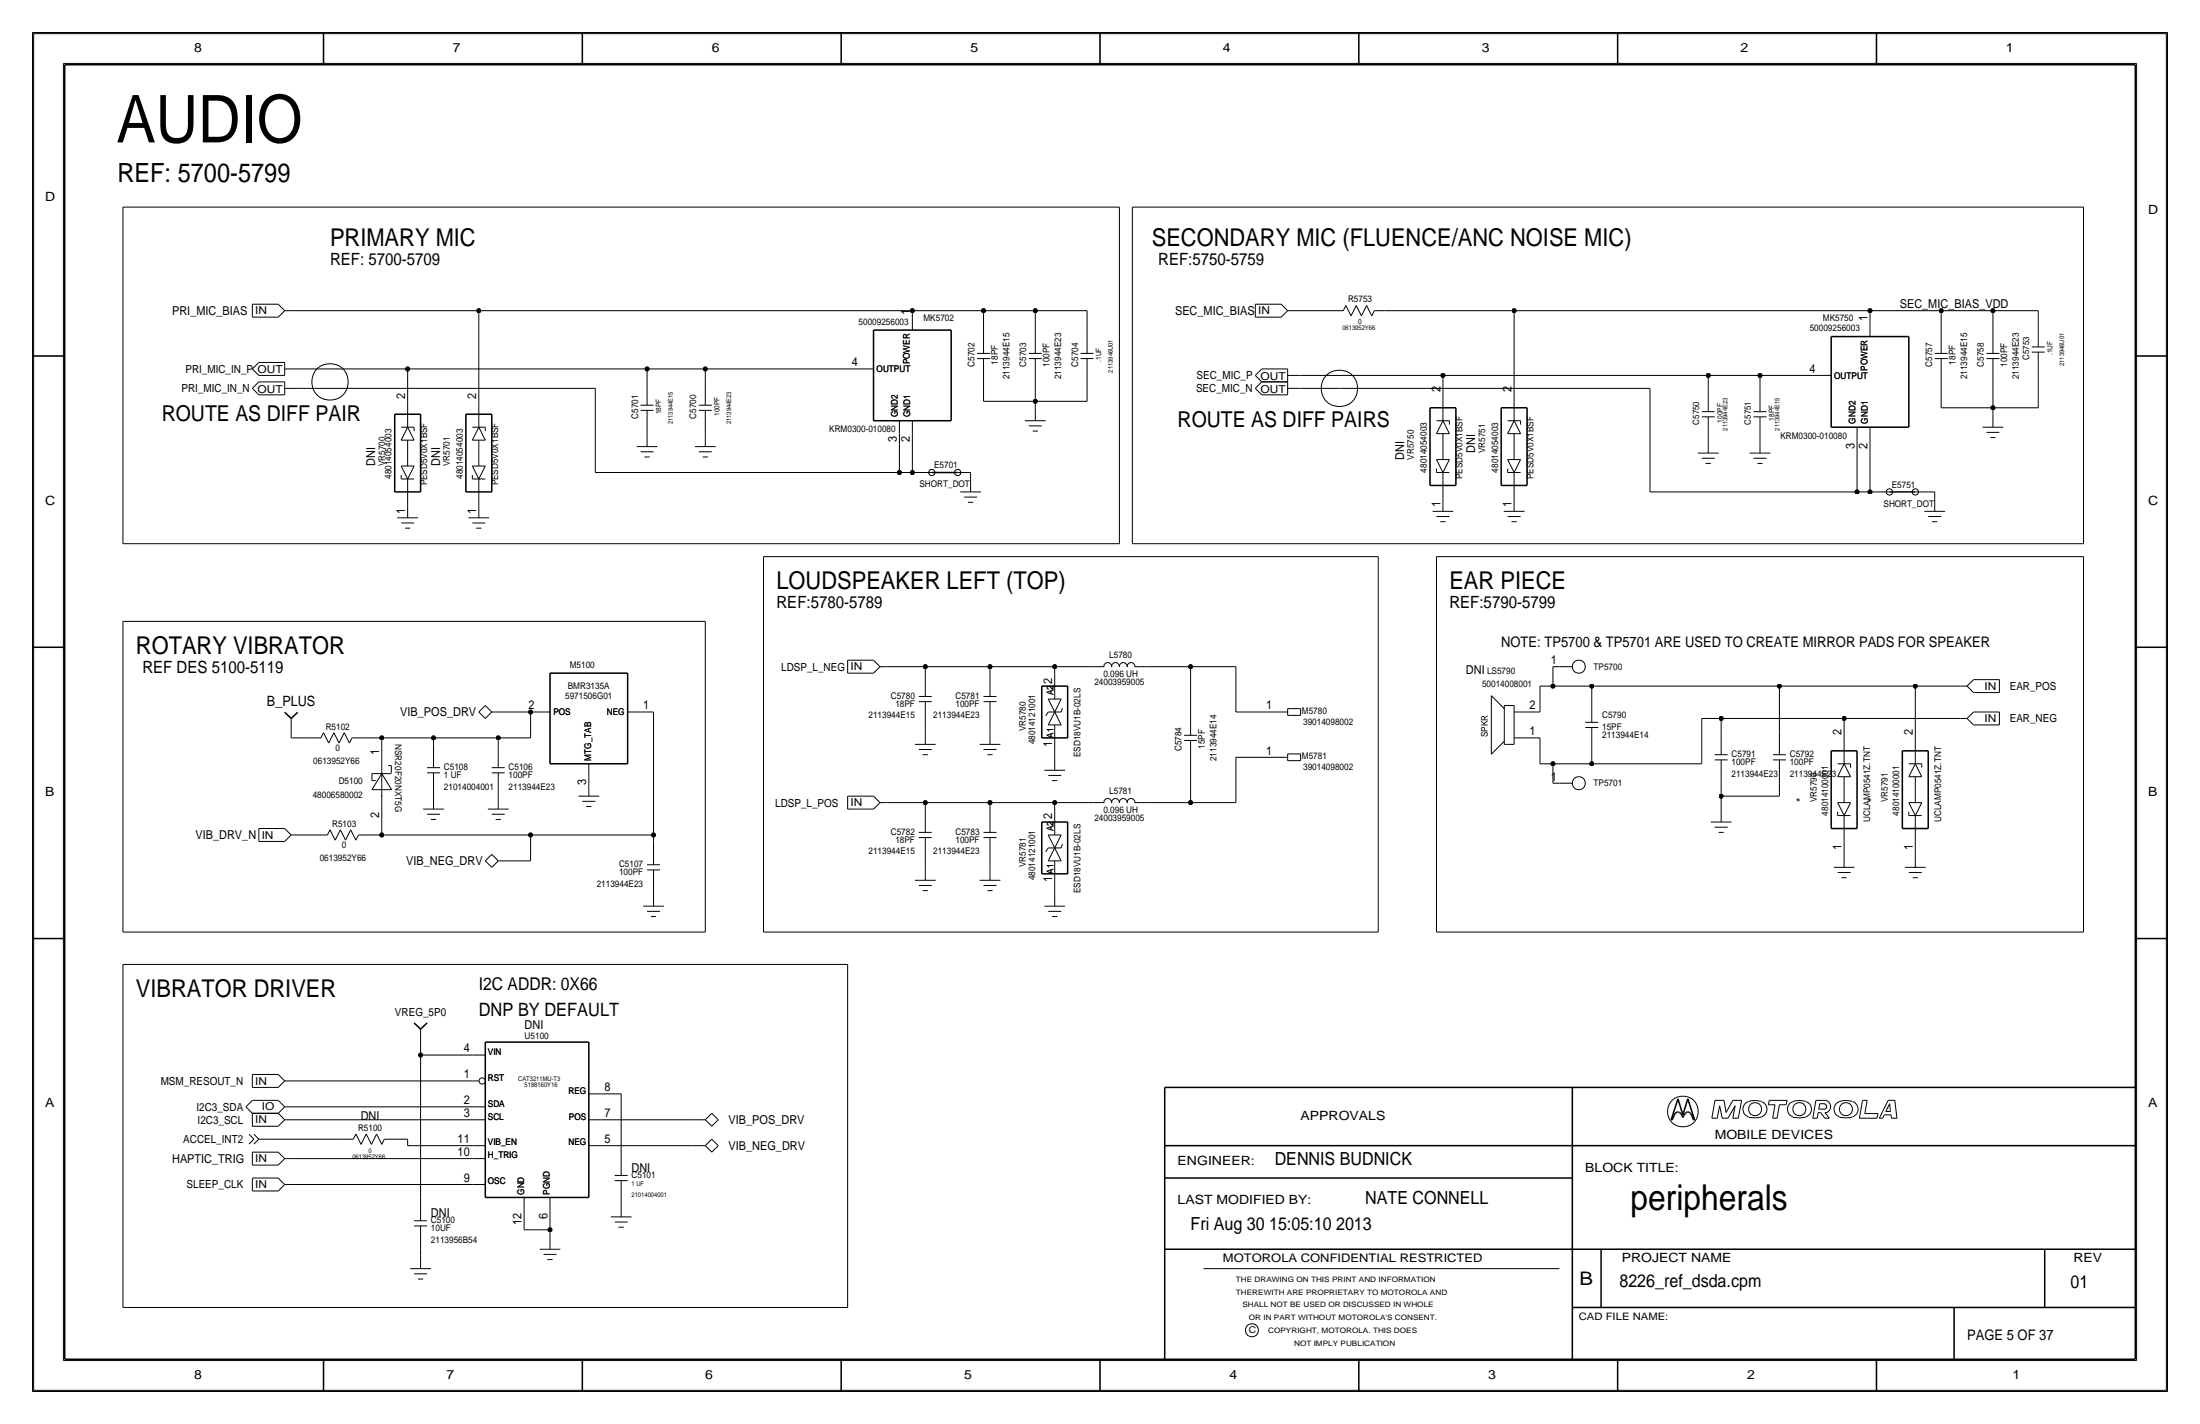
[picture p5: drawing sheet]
<svg xmlns="http://www.w3.org/2000/svg" width="432mm" height="279mm" viewBox="0 0 432 279" stroke-linecap="round" stroke-linejoin="round" font-family="sans-serif">
<g fill="none" stroke="#000" stroke-width=".3">
<path d="M6.3 6.3v266.7zM6.4 6.3h419zM12.7 12.7h406.4zM12.7 12.7v254zM63.5 6.3v6.4zM114.3 6.3v6.4zM165.1 6.3v6.4zM215.9 6.3v6.4zM266.7 6.3v6.4zM317.5 6.3v6.4zM368.3 6.3v6.4zM419.1 12.7v254z"/>
<path d="M425.4 6.3v266.7zM6.3 69.8h6.4zM171.4 64.8h15.3zM171.4 64.8v17.7zM186.7 64.8v17.7zM359.4 66h15.2zM359.4 66v17.8zM374.6 66v17.8zM419.1 69.8h6.3zM77.5 96.5h5zM77.5 81.3h5zM77.5 81.3v15.2z"/>
<path d="M82.5 81.3v15.2zM91.4 96.5h5.1zM91.4 81.3h5.1zM91.4 81.3v15.2zM96.5 81.3v15.2zM171.5 82.5h15.2zM182.9 92.7h5.1zM280.7 80v15.2zM280.7 95.2h5.1zM280.7 80h5.1zM285.8 80v15.2zM294.6 95.2h5.1z"/>
<path d="M294.6 80h5.1zM294.6 80v15.2zM299.7 80v15.2zM359.4 83.8h15.2zM370.8 96.5h5.1zM6.3 127h6.4zM55.9 139.8l1.2 1.2zM107.9 132.1v17.8zM108 132.1h15.2zM123.2 132.1v17.8zM204.5 134.6h5zM204.5 134.6v10.2z"/>
<path d="M209.5 134.6v10.2zM419.1 127h6.3zM57.2 141l1.2-1.2zM108 149.9h15.2zM204.5 144.8h5zM359.4 147.3h5.1zM359.4 147.3v15.3zM364.5 147.3v15.3zM373.4 147.3v15.3zM373.4 147.3h5.1zM378.5 147.3v15.3zM204.5 161.3h5z"/>
<path d="M204.5 161.3v10.2zM204.5 171.4h5zM209.5 161.3v10.1zM359.4 162.6h5.1zM373.4 162.6h5.1zM6.3 184.1h6.4zM419.1 184.1h6.3zM81.3 200.7l1.2 1.2zM82.6 201.9l1.2-1.2zM95.2 204.5h20.4zM95.2 204.5v30.5zM115.6 204.5v30.4z"/>
<path d="M228.6 213.4v53.3zM228.6 213.4h190.5zM308.6 213.4v53.3zM328 219.7h.2zM328.4 219.4l-.2 .3zM328.6 218.8l-.2 .6zM328.8 218.5l-.2 .3zM329 218.3l.2-.1zM329 218.3l-.2 .2zM329.2 218.2h.2zM329.3 215.6l-1.3 4.1zM329.3 215.6l1 3.1z"/>
<path d="M329.4 218.2l.2 .1zM329.6 218.3l.3 .2zM329.9 218.5l.2 .3zM330.1 218.8l.2 .5zM330.5 218.8l-.2 .5zM330.8 218.5l-.3 .3zM331 218.3l-.2 .2zM331 218.3l.2-.1zM331.2 218.2h.2zM331.3 215.6l1.3 4.1zM331.3 215.6l-1 3.1zM331.4 218.2l.2 .1z"/>
<path d="M331.6 218.3l.2 .2zM331.8 218.5l.2 .3zM332 218.8l.3 .6zM332.3 219.4l.1 .3zM332.4 219.7h.2zM95.2 234.9h20.4zM228.6 231.1h80zM228.6 224.8h190.5zM228.6 245.1h190.5zM308.6 256.5h110.5zM314.2 245.1v11.4zM383.5 256.5v10.2z"/>
<path d="M401.3 245.1v11.4zM6.4 273h419zM12.7 266.7h406.4zM63.5 266.7v6.3zM114.3 266.7v6.3zM165.1 266.7v6.3zM215.9 266.7v6.3zM266.7 266.7v6.3zM317.5 266.7v6.3zM368.3 266.7v6.3z"/>
</g>
<g fill="none" stroke="#000" stroke-width=".2">
<path d="M6.6 6.6h418.6zM6.6 6.6v266.2zM12.4 12.4v254.6zM12.4 12.4h407zM419.4 12.4v254.6zM425.2 6.6v266.2zM24.1 40.6h195.6zM24.1 40.6v66.1zM49.5 59.7h5.1zM49.5 59.7v2.5zM54.6 59.7l1.3 1.3zM219.7 40.6v66.1z"/>
<path d="M222.2 40.6h186.7zM222.2 40.6v66.1zM246.4 59.7h5.1zM246.4 59.7v2.5zM251.5 59.7l1.2 1.3zM264.2 59.9l-.5 1.1zM264.2 59.9l1 2.1zM266.2 59.9l-1 2.1zM266.2 59.9l1 2.1zM268.2 59.9l-1 2.1zM268.2 59.9l1 2.1zM408.9 40.6v66.1z"/>
<path d="M49.5 76.2l1.3 1.3zM49.5 72.4l1.3 1.3zM49.5 62.2h5.1zM50.8 74.9h5.1zM50.8 77.5h5.1zM50.8 71.1h5.1zM50.8 73.7h5.1zM50.8 74.9l-1.3 1.3zM50.8 71.1l-1.3 1.3zM55.9 76.2h2.5zM55.9 74.9v2.6zM55.9 72.4h2.5z"/>
<path d="M55.9 71.1v2.6zM55.9 61l-1.3 1.2zM55.9 61h1.2zM57.1 61h36.9zM58.4 72.4h21.6zM58.4 76.2h58.4zM80 72.4h47zM80 72.4v6.3zM80 78.7v5.1zM94 61v17.7zM94 78.7v5.1zM94 61h85.1z"/>
<path d="M116.8 76.2v16.5zM125.7 79.5h2.6zM127 72.4h11.4zM127 72.4v2.5zM127 74.9v4.6zM137.2 79.5h2.5zM138.4 72.4h30.5zM138.4 72.4v2.5zM138.4 74.9v4.6zM168.9 72.4h2.5zM179.1 61v1.2zM179.1 62.2v2.6z"/>
<path d="M179.1 61h13.9zM191.8 70.4h2.5zM191.8 69.3h2.5zM193 78.7h10.2zM193 61h10.2zM193 74.9v3.8zM193 61v3.8zM193 70.4v4.5zM193 64.8v4.5zM201.9 69.3h2.6zM201.9 70.4h2.6zM203.2 61h10.2z"/>
<path d="M203.2 78.7h10.2zM203.2 74.9v3.8zM203.2 78.7v1.3zM203.2 61v3.8zM203.2 70.4v4.5zM203.2 64.8v4.5zM212.1 70.4h2.5zM212.1 69.3h2.5zM213.4 74.9v3.8zM213.4 61v3.8zM213.4 70.4v4.5zM213.4 64.8v4.5z"/>
<path d="M246.4 62.2h5.1zM246.4 73.7l1.3 1.2zM246.4 76.2l1.3 1.3zM247.6 72.4l-1.2 1.3zM247.6 74.9l-1.2 1.3zM247.7 72.4h5zM247.7 74.9h5zM247.7 77.5h5zM251.5 62.2l1.2-1.2zM252.7 61h1.3zM252.7 73.7h2.6zM252.7 72.4v2.5z"/>
<path d="M252.7 76.2h2.6zM252.7 74.9v2.6zM254 61h7.6zM255.3 73.7h27.9zM255.3 76.2h7.6zM261.6 61h2.1zM262.9 76.2h61zM269.7 61l-.5 1zM269.7 61h2.1zM271.8 61h25.4zM283.2 73.7h52.1zM283.2 73.7v3.8z"/>
<path d="M283.2 77.5v5zM297.2 61h69.8zM297.2 61v16.5zM297.2 77.5v5zM323.8 76.2v20.3zM335.3 73.7h10.1zM335.3 73.7v2.5zM335.3 76.2v4.6zM345.4 73.7h11.5zM345.4 73.7v2.5zM345.4 76.2v4.6zM356.9 73.7h2.5z"/>
<path d="M367 61h14zM367 61v2.5zM367 63.5v2.5zM379.7 69.3h2.6zM379.7 70.4h2.6zM381 74.9v5.1zM381 61h10.2zM381 61v3.8zM381 70.4v4.5zM381 64.8v4.5zM389.9 70.4h2.5zM389.9 69.3h2.5z"/>
<path d="M391.2 61h8.8zM391.2 74.9v5.1zM391.2 61v3.8zM391.2 70.4v4.5zM391.2 64.8v4.5zM398.8 68.1h2.5zM398.8 69.1h2.5zM400 73.7v6.3zM400 61v2.5zM400 69.1v4.6zM400 63.5v4.6zM78.7 94h2.6z"/>
<path d="M78.7 86.4h2.6zM78.7 83.8h2.6zM78.7 91.4h2.6zM78.7 93.2v.8zM78.7 91.4l1.3 2.6zM80 83.8l-1.3 2.6zM80 99.1v2.5zM80 94v5.1zM80 86.4v5zM80 83.8l1.3 2.6zM81.3 91.4l-1.3 2.6zM81.3 83.8v.8z"/>
<path d="M92.7 91.4h2.5zM92.7 93.2v.8zM92.7 91.4l1.3 2.6zM92.7 94h2.5zM92.7 86.4h2.5zM92.7 83.8h2.5zM94 83.8l-1.3 2.6zM94 99.1v2.5zM94 94v5.1zM94 86.4v5zM94 83.8l1.2 2.6zM95.2 91.4l-1.2 2.6z"/>
<path d="M95.2 83.8v.8zM116.8 92.7h59.7zM125 87.6h4zM125.7 80.5h2.6zM125.7 88.6h2.6zM126.5 89.7h1zM127 85.1v2.5zM127 80.5v4.6zM136.4 87.6h4.1zM137.2 80.5h2.5zM137.2 88.6h2.5zM137.9 89.7h1z"/>
<path d="M138.4 80.5v4.6zM138.4 85.1v2.5zM176.5 92.7h2.6zM176.5 85.1v7.6zM176.5 82.6v2.5zM179.1 85.1v7.6zM179.1 92.7h1.2zM179.1 82.6v2.5zM180.3 92.7h2.6zM188 92.7h2.5zM188.5 96.5h4zM189.2 97.5h2.6z"/>
<path d="M190 98.6h1zM190.5 92.7v1.3zM190.5 94v2.5zM201.2 82.5h4zM201.9 83.6h2.6zM202.7 84.6h1zM203.2 80v2.5zM281.9 90.2l1.3 2.5zM281.9 90.2h2.6zM281.9 91.9v.8zM281.9 92.7h2.6zM281.9 85.1h2.6z"/>
<path d="M281.9 82.5h2.6zM283.2 97.8v2.5zM283.2 92.7v5.1zM283.2 85.1v5.1zM283.2 82.5l1.3 2.6zM283.2 82.6l-1.3 2.5zM284.5 90.2l-1.3 2.5zM284.5 82.5v.8zM295.9 90.2h2.5zM295.9 91.9v.8zM295.9 92.7h2.5zM295.9 85.1h2.5z"/>
<path d="M295.9 82.5h2.5zM295.9 90.2l1.3 2.5zM297.2 82.6l-1.3 2.5zM297.2 97.8v2.5zM297.2 92.7v5.1zM297.2 85.1v5.1zM297.2 82.5l1.3 2.6zM298.4 90.2l-1.2 2.5zM298.4 82.5v.8zM323.8 96.5h40.7zM333.2 88.9h4.1zM334 81.8h2.5z"/>
<path d="M334 89.9h2.5zM334 80.8h2.5zM334.8 90.9h1zM335.3 86.4v2.5zM335.3 81.8v4.6zM343.4 88.9h4.1zM344.2 81.8h2.5zM344.2 89.9h2.5zM344.2 80.8h2.5zM344.9 90.9h1zM345.4 86.4v2.5zM345.4 81.8v4.6z"/>
<path d="M364.5 86.4v10.1zM364.5 96.5h2.5zM364.5 83.8v2.6zM367 86.4v10.1zM367 96.5h1.3zM367 83.8v2.6zM368.3 96.5h2.5zM375.9 96.5h2.6zM378.5 96.5h1.2zM379.7 96.5v1.3zM379.7 97.8v2.5zM381 80h10.2z"/>
<path d="M389.1 83.8h4.1zM389.9 84.8h2.5zM390.7 85.9h1zM391.2 80h8.8zM391.2 80v1.3zM391.2 81.3v2.5zM24.1 106.7h195.6zM78 101.6h4zM78.7 102.6h2.6zM79.5 103.6h1zM91.9 101.6h4.1zM92.7 102.6h2.5z"/>
<path d="M93.5 103.6h1zM149.9 109.2v73.7zM149.9 109.2h120.6zM222.2 106.7h186.7zM270.5 109.2v73.7zM281.2 100.3h4zM281.9 109.2h127zM281.9 109.2v73.7zM281.9 101.3h2.6zM282.7 102.4h1zM295.1 100.3h4.1zM295.9 101.3h2.5z"/>
<path d="M296.7 102.4h1zM377.7 100.3h4.1zM378.5 101.3h2.5zM379.2 102.4h1zM408.9 109.2v73.7zM24.1 121.9h114.3zM24.1 121.9v61zM94 139.7l1.2 1.3zM95.2 138.4l-1.2 1.3zM95.3 138.4l1.2 1.3zM96.5 139.7h2.6zM96.5 139.7l-1.2 1.3z"/>
<path d="M99.1 139.7h5zM104.1 139.7h1.3zM104.1 139.7v5.1zM105.4 139.7h2.5zM123.2 139.7h2.5zM125.7 139.7h2.6zM128.3 139.7v24.1zM138.4 121.9v61zM166.4 129.5h5.1zM166.4 129.5v2.6zM166.4 132.1h5.1zM171.4 129.5l1.3 1.3z"/>
<path d="M172.7 130.8l-1.2 1.3zM172.7 130.8h1.3zM174 130.8h7.6zM180.3 136.7h2.6zM180.3 137.7h2.6zM181.6 130.8h12.7zM181.6 130.8v1.3zM181.6 137.7v4.5zM181.6 132.1v4.6zM193 136.7h2.6zM193 137.7h2.6zM194.3 130.8h12.7z"/>
<path d="M194.3 130.8v1.3zM194.3 137.7v4.5zM194.3 132.1v4.6zM205.7 137.2h2.6zM205.7 137.2l2.6 5zM205.7 139.7l-.5 .8zM205.7 139.7h2.6zM207 130.8h7.6zM207 130.8v1.3zM207 132.1v5.1zM208.3 137.2l-2.6 5zM208.5 138.9l-.2 .8z"/>
<path d="M214.6 130.8h2.1zM216.7 130.9a.75 .75 0 0 1 .7-.9 .75 .75 0 0 1 .7 .9M218.2 130.9a.75 .75 0 0 1 .7-.9 .75 .75 0 0 1 .8 .9M219.7 130.9a.75 .75 0 0 1 .7-.9 .75 .75 0 0 1 .8 .9M221.2 130.9a.75 .75 0 0 1 .8-.9 .75 .75 0 0 1 .7 .9M222.8 130.8h2zM224.8 130.8h8.9zM233.7 130.8h8.9zM233.7 130.8v8.9zM233.7 139.7v4.6zM242.6 130.8v8.9zM242.6 139.7h7.6z"/>
<path d="M250.2 139.7h2.5zM252.7 139v1.4zM252.7 139h2.6zM255.3 139v1.4zM292.7 136.5l2.5 2.5zM292.7 136.5v11.5zM295.2 138.4h2zM295.2 138.4v7.6zM297.2 139.7h2.5zM297.2 138.4v7.6zM299.7 139.7h2.6zM302.3 134.6v5.1z"/>
<path d="M302.3 134.6h2.5zM304.8 134.6h7.6zM304.8 130.8h1.3zM304.8 130.8v3.8zM306.1 130.8h2.5zM312.4 134.6v2.6zM312.4 137.2v4.5zM312.4 134.6h36.8zM349.2 134.6h26.7zM349.2 134.6v8.9zM375.9 134.6v10.2zM375.9 134.6h8.9z"/>
<path d="M384.8 134.6h1.3zM386.1 134.6l1.3 1.3zM387.3 133.3l-1.2 1.3zM387.3 139.7l-1.2 1.3zM387.4 133.3h5zM387.4 135.9h5zM387.4 139.7h5zM392.4 133.4v2.5zM392.4 139.7v2.5zM57.1 144.8h3.9zM57.1 143.5v1.3zM57.1 141v2.5z"/>
<path d="M61 144.8h2zM63.5 143.8l-.5 1zM63.5 143.8l1 2zM65.5 143.8l-1 2zM65.5 143.8l1 2zM67.6 143.8l-1.1 2zM67.6 143.8l1 2zM69.1 144.8l-.5 1zM69.1 144.8h2zM71.1 144.8h3.8zM73 154.9h3.9zM73 151.8h3.8z"/>
<path d="M73 151.8v1.4zM73 153.2h.8zM74.9 158.8v5zM74.9 144.8h10.2zM74.9 144.8v3.8zM74.9 148.6v2.6zM74.9 156.1v2.6zM74.9 151.8l2 3.1zM74.9 151.8l-1.9 3.1zM74.9 151.2v.6zM74.9 155.8v.5zM74.9 151.8v4z"/>
<path d="M76.2 150.2h.6zM76.8 150.2v1.4zM83.1 158.8h4zM83.8 159.8h2.6zM83.8 150.6h2.6zM83.8 151.6h2.6zM85.1 144.8h12.7zM85.1 144.8v1.2zM85.1 156.2v2.6zM85.1 151.6v4.6zM85.1 146v4.6zM95.8 158.8h4z"/>
<path d="M96.5 159.8h2.6zM96.5 150.6h2.6zM96.5 151.6h2.6zM97.8 144.8h6.3zM97.8 144.8v1.2zM97.8 156.2v2.6zM97.8 151.6v4.6zM97.8 146v4.6zM113.5 156.2h4.1zM114.3 157.2h2.5zM115.1 158.2h1zM115.6 152.4v1.3z"/>
<path d="M115.6 153.7v2.5zM115.6 149.9v2.5zM166.4 156.2h5.1zM166.4 156.2v2.6zM166.4 158.8h5.1zM171.4 156.2l1.3 1.3zM172.7 157.5l-1.2 1.2zM172.7 157.5h1.3zM174 157.5h7.6zM179.6 146h4zM180.3 147.1h2.6zM181.1 148.1h1z"/>
<path d="M181.6 142.2v1.3zM181.6 157.5h12.7zM181.6 157.5v1.3zM181.6 158.7v4.6zM181.6 143.5v2.5zM192.3 146h4zM193 147.1h2.6zM193.8 148.1h1zM194.3 142.2v1.3zM194.3 157.5v1.3zM194.3 158.7v4.6zM194.3 143.5v2.5z"/>
<path d="M194.3 157.5h12.7zM205 151.1h4zM205.7 142.2h2.6zM205.7 152.1h2.6zM206.5 153.2h1zM207 147.3v1.3zM207 157.5v1.3zM207 148.6v2.5zM207 142.2v5.1zM207 158.8v5zM207 157.5h7.6zM214.6 157.5h2.1z"/>
<path d="M216.7 157.5a.75 .75 0 0 1 .7-.8 .75 .75 0 0 1 .7 .8M218.2 157.5a.75 .75 0 0 1 .7-.8 .75 .75 0 0 1 .8 .8M219.7 157.5a.75 .75 0 0 1 .7-.8 .75 .75 0 0 1 .8 .8M221.2 157.5a.75 .75 0 0 1 .8-.8 .75 .75 0 0 1 .7 .8M222.8 157.5h2zM224.8 157.5h8.9zM232.4 144.3h2.5zM232.4 145.3h2.5zM233.7 157.5h8.9zM233.7 149.9v7.6zM233.7 145.3v4.6zM242.6 148.6h7.6z"/>
<path d="M242.6 148.6v8.9zM250.2 148.6h2.5zM252.7 149.3h2.6zM252.7 140.4h2.6zM252.7 147.9v1.4zM252.7 147.9h2.6zM255.3 147.9v1.4zM295.2 145.4l-2.5 2.6zM295.2 146h2zM297.2 144.8h2.5zM299.7 144.8h2.6zM302.3 144.8v5.1z"/>
<path d="M302.3 149.9h2.5zM304.8 149.9h7.6zM304.8 153.7h1.3zM304.8 149.9v3.8zM306.1 153.7h2.5zM311.1 141.7h2.6zM311.2 142.7h2.5zM312.4 147.3v2.6zM312.4 142.7v4.6zM312.4 149.9h21.6zM334 141h3.8zM334 141v8.9z"/>
<path d="M336.5 149.1h2.6zM336.6 148.1h2.5zM337.8 153.7v2.5zM337.8 156.2v2.6zM337.8 141h24.1zM337.8 141v2.5zM337.8 158.8v2.5zM337.8 149.1v4.6zM337.8 143.5v4.6zM337.8 156.2h11.4zM348 148.1h2.5zM348 149.1h2.5z"/>
<path d="M349.2 153.7v2.5zM349.2 149.1v4.6zM349.2 143.5v4.6zM360.7 152.4h2.5zM360.7 149.9h2.5zM360.7 157.5l1.2 2.5zM360.7 157.5h2.5zM360.7 159.3v.7zM361.9 141v3.8zM361.9 144.8v5.1zM361.9 152.4v5.1zM361.9 149.9l1.3 2.5z"/>
<path d="M362 149.9l-1.3 2.5zM362 141h22.8zM363.2 157.5l-1.3 2.5zM363.2 149.9v.7zM374.6 152.4h2.6zM374.6 149.9h2.6zM374.6 157.5l1.3 2.5zM374.6 157.5h2.6zM374.6 159.3v.7zM375.9 144.8v5.1zM375.9 152.4v5.1zM375.9 149.9l1.3 2.5z"/>
<path d="M375.9 149.9l-1.3 2.5zM377.2 157.5l-1.3 2.5zM377.2 149.9v.7zM384.8 141h1.3zM386.1 141l1.3 1.2zM387.4 142.2h5zM50.8 162.6h5.1zM50.8 162.6v2.5zM50.8 165.1h5.1zM55.9 162.6l1.2 1.2zM57.1 163.8l-1.2 1.3zM57.2 163.8h1.2z"/>
<path d="M58.4 163.8h3.8zM62.2 163.8h2.1zM64.8 162.8l1 2zM64.8 162.8l-.5 1zM66.8 162.8l-1 2zM66.8 162.8l1 2zM68.8 162.8l1 2zM68.8 162.8l-1 2zM70.4 163.8l-.6 1zM70.4 163.8h2zM72.4 163.8h2.5zM74.9 163.8h29.2z"/>
<path d="M84.6 160.8h1zM95.2 168.9l1.3 1.3zM96.5 167.6l-1.2 1.3zM96.5 167.6l1.3 1.3zM97.3 160.8h1zM97.8 168.9h2.5zM97.8 168.9l-1.3 1.3zM100.3 168.9h3.8zM104.1 163.8h24.2zM104.1 163.8v5.1zM126.2 177.8h4.1zM127 169.7h2.5z"/>
<path d="M127 178.8h2.5zM127 170.7h2.5zM127.8 179.8h1zM128.3 163.8v1.3zM128.3 175.3v2.5zM128.3 170.7v4.6zM128.3 165.1v4.6zM179.6 172.7h4zM180.3 163.3h2.6zM180.3 173.7h2.6zM180.3 164.3h2.6zM181.1 174.8h1z"/>
<path d="M181.6 168.9v1.3zM181.6 170.2v2.5zM181.6 164.3v4.6zM192.3 172.7h4zM193 163.3h2.6zM193 173.7h2.6zM193 164.3h2.6zM193.8 174.8h1zM194.3 168.9v1.3zM194.3 170.2v2.5zM194.3 164.3v4.6zM205 177.8h4z"/>
<path d="M205.7 168.9h2.6zM205.7 163.8h2.6zM205.7 163.8l2.6 5.1zM205.7 166.4l-.5 .7zM205.7 166.4h2.6zM205.7 178.8h2.6zM206.5 179.8h1zM207 174v1.3zM207 168.9v5.1zM207 175.3v2.5zM208.3 163.8l-2.6 5.1zM208.5 165.6l-.2 .8z"/>
<path d="M335.8 161.3h4.1zM336.6 162.3h2.5zM337.3 163.3h1zM359.9 170.2h4.1zM360.7 171.2h2.5zM360.7 160h2.5zM361.4 172.2h1.1zM361.9 165.1v2.5zM361.9 167.6v2.6zM361.9 160v5.1zM373.9 170.2h4.1zM374.6 171.2h2.6z"/>
<path d="M374.6 160h2.6zM375.4 172.2h1zM375.9 165.1v2.5zM375.9 167.6v2.6zM375.9 160v5.1zM24.1 189.2h142.3zM24.1 189.2v67.3zM24.1 182.9h114.3zM149.9 182.9h120.6zM166.4 189.2v67.3zM281.9 182.9h127zM48.3 217.2l1.2 1.2z"/>
<path d="M49.5 210.8h5.1zM49.5 210.8v2.6zM49.5 213.4h5.1zM49.5 218.4h5.1zM49.5 218.4v2.6zM49.5 215.9l-1.2 1.3zM49.5 215.9h5.1zM54.6 210.8l1.3 1.3zM54.6 218.4l1.3 1.3zM54.6 215.9l1.3 1.3zM55.9 212.1l-1.3 1.3zM55.9 219.7l-1.3 1.3z"/>
<path d="M55.9 217.2h1.2zM55.9 217.2l-1.3 1.2zM55.9 212.1h1.2zM55.9 219.7h1.2zM57.1 212.1h35.6zM57.1 217.2h35.6zM57.1 219.7h35.6zM82.5 207h10.2zM82.5 204.5v2.5zM82.5 207v27.9zM82.5 201.9v2.6zM92.7 212.1h1.3z"/>
<path d="M92.7 207h2.5zM92.7 217.2h2.5zM92.7 219.7h2.5zM115.6 214.6h2.5zM115.6 219.7h2.5zM118.1 214.6h3.8zM118.1 219.7h17.8zM121.9 214.6v11.5zM135.9 219.7h2.5zM138.4 219.7l1.3 1.3zM138.4 219.7l1.3-1.3zM139.7 218.4l1.3 1.3z"/>
<path d="M141 219.7l-1.3 1.3zM336 219.4h1.1zM336.6 215.9h1.8zM336.6 215.9l-.6 3.5zM337.5 217l-.4 2.4zM337.5 217l.5 2.4zM338 219.4h1.1zM338.4 215.9l.4 2.4zM340.1 219.4h1.1zM340.1 215.9h1.7zM340.1 215.9l-1.3 2.4zM340.6 217l-1.5 2.4z"/>
<path d="M340.6 217l-.5 2.4zM341.8 215.9l-.6 3.5zM343.1 216.2a1.6 1.6 0 0 0-1 1.5 1.6 1.6 0 0 0 1.1 1.5M345.7 216.1h-.2a4 4 0 0 0-2.3 .1M345.7 216.2a1.59 1.59 0 0 1 1.1 1.5 1.59 1.59 0 0 1-1.1 1.5l-1.4 .1-1.1-.1M347.1 216.8h1.3zM347.3 215.9l-.2 .9zM347.3 215.9h3.5zM347.9 219.4h.9zM348.4 216.8l-.5 2.6zM349.2 216.8l-.4 2.6zM349.2 216.8h1.4z"/>
<path d="M350.8 215.9l-.2 .9zM354.4 216.1a3.1 3.1 0 0 0-3.3 .7 1.62 1.62 0 0 0 .8 2.4M354.4 219.2l-1.4 .1-1.1-.1M354.5 216.2a1.59 1.59 0 0 1 1 1.5 1.59 1.59 0 0 1-1 1.5M355.8 219.4h.9zM356.4 215.9l-.6 3.5zM356.4 215.9h2.2zM356.9 218.3l-.2 1.1zM356.9 218.3h.4zM357 217.6h1.2zM357.2 216.6l-.2 1zM357.2 216.6h1z"/>
<path d="M357.3 218.3l.9 1.1zM358.1 216.7a.5 .5 0 0 1 .4 .4 .5 .5 0 0 1-.4 .5M358.2 219.4h.9zM358.2 218.3l.9 1.1zM358.2 218.3h.4zM358.5 216a1.24 1.24 0 0 1 .8 1.1 1.24 1.24 0 0 1-.8 1.2M363.5 216.1a3.1 3.1 0 0 0-3.3 .7 1.62 1.62 0 0 0 .8 2.4M363.6 219.2l-1.4 .1-1.2-.1M363.6 216.2a1.59 1.59 0 0 1 1.1 1.5 1.59 1.59 0 0 1-1.1 1.5M364.9 219.4h3.5zM365.6 215.9h.9zM365.6 215.9l-.7 3.5z"/>
<path d="M366 218.5h2.6zM366.5 215.9l-.5 2.6zM368.6 218.5l-.2 .9zM368.9 219.4h.6zM369.8 218.7h1.3zM369.8 218.7l-.3 .7zM370.1 218.1h.9zM370.6 215.9l-1.7 3.5zM370.6 215.9h1.3zM370.9 216.6l-.8 1.5zM370.9 216.6l.1 1.5zM371.1 218.7l.1 .7z"/>
<path d="M371.2 219.4h1.1zM371.9 215.9l.4 3.5zM48.9 222.6l.9 .9zM48.9 224.5l.9-1zM49.5 226.1h5.1zM49.5 226.1v2.5zM49.5 228.6h5.1zM49.5 231.1h5.1zM49.5 231.1v2.6zM49.5 233.7h5.1zM49.5 221h5.1zM49.8 222.6l1 .9z"/>
<path d="M50.8 223.5l-1 1zM50.8 223.5h1.3zM52.1 223.5h15.2zM54.6 226.1l1.3 1.2zM54.6 231.1l1.3 1.3zM55.9 227.3l-1.3 1.3zM55.9 232.4l-1.3 1.3zM55.9 227.3h1.2zM55.9 232.4h1.2zM57.1 227.3h35.6zM57.1 232.4h35.6zM67.3 223.5h2z"/>
<path d="M69.8 222.5l-.5 1zM69.9 222.5l1 2zM71.9 222.5l-1 2zM71.9 222.5l1 2zM73.9 222.5l-1 2zM73.9 222.5l1 2zM75.4 223.5l-.5 1zM75.4 223.5h2.1zM77.5 223.5h2.5zM80 223.5v1.3zM80 224.8h12.7zM81.3 239.5h2.5z"/>
<path d="M82.5 234.9v4.6zM92.7 224.8h2.5zM92.7 227.3h2.5zM92.7 232.4h2.5zM102.9 237.5v3.8zM102.9 234.9v2.6zM107.9 237.5v3.8zM107.9 234.9v2.6zM115.6 224.8h2.5zM118.1 224.8h17.8zM119.9 238.8h4.1zM120.6 231.6h2.6z"/>
<path d="M120.7 230.6h2.5zM120.7 239.8h2.5zM121.9 231.6v4.6zM121.9 226.1v4.5zM121.9 236.2v2.6zM135.9 224.8h2.5zM138.4 224.8l1.3 1.3zM138.4 224.8l1.3-1.3zM139.7 223.5l1.3 1.3zM141 224.8l-1.3 1.3zM24.1 256.5h142.3zM80.5 248.9h4.1z"/>
<path d="M81.3 240.5h2.5zM81.3 249.9h2.5zM82 251h1.1zM82.5 245.1v1.3zM82.5 246.4v2.5zM82.5 240.5v4.6zM102.9 241.3h5.1zM105.9 245.1h4.1zM106.7 246.1h2.5zM107.4 247.1h1.1zM107.9 241.3v1.3zM107.9 242.6v2.5z"/>
<path d="M121.4 240.8h1zM236.2 248.9h69.9zM6.6 272.8h418.6zM12.4 267h407z"/>
<circle cx="64.8" cy="75" r="3.6"/>
<circle cx="262.9" cy="76.2" r="3.6"/>
<circle cx="182.9" cy="92.7" r=".61"/>
<circle cx="188" cy="92.7" r=".61"/>
<circle cx="370.8" cy="96.5" r=".61"/>
<circle cx="375.9" cy="96.5" r=".61"/>
<circle cx="309.9" cy="130.8" r="1.28"/>
<circle cx="309.9" cy="153.7" r="1.28"/>
<circle cx="94.6" cy="212.1" r=".61"/>
<circle cx="330.3" cy="218.1" r="3"/>
<circle cx="344.5" cy="217.6" r="1.28"/>
<circle cx="353.2" cy="217.6" r="1.28"/>
<circle cx="362.3" cy="217.6" r="1.28"/>
<circle cx="245.7" cy="261" r="1.28"/>
</g>
<g fill="#000" stroke="#000" stroke-width=".2">
<circle cx="80" cy="72.4" r=".41"/>
<circle cx="94" cy="61" r=".41"/>
<circle cx="127" cy="72.4" r=".41"/>
<circle cx="138.4" cy="72.4" r=".41"/>
<circle cx="179.1" cy="61" r=".41"/>
<circle cx="193" cy="61" r=".41"/>
<circle cx="203.2" cy="78.7" r=".41"/>
<circle cx="203.2" cy="61" r=".41"/>
<circle cx="283.2" cy="73.7" r=".41"/>
<circle cx="297.2" cy="61" r=".41"/>
<circle cx="335.3" cy="73.7" r=".41"/>
<circle cx="345.4" cy="73.7" r=".41"/>
<circle cx="367" cy="61" r=".41"/>
<circle cx="381" cy="61" r=".41"/>
<circle cx="391.2" cy="61" r=".41"/>
<circle cx="176.5" cy="92.7" r=".41"/>
<circle cx="179.1" cy="92.7" r=".41"/>
<circle cx="364.5" cy="96.5" r=".41"/>
<circle cx="367" cy="96.5" r=".41"/>
<circle cx="391.2" cy="80" r=".41"/>
<circle cx="104.1" cy="139.7" r=".41"/>
<circle cx="181.6" cy="130.8" r=".41"/>
<circle cx="194.3" cy="130.8" r=".41"/>
<circle cx="207" cy="130.8" r=".41"/>
<circle cx="233.7" cy="130.8" r=".41"/>
<circle cx="304.8" cy="134.6" r=".41"/>
<circle cx="312.4" cy="134.6" r=".41"/>
<circle cx="349.2" cy="134.6" r=".41"/>
<circle cx="375.9" cy="134.6" r=".41"/>
<circle cx="74.9" cy="144.8" r=".41"/>
<circle cx="85.1" cy="144.8" r=".41"/>
<circle cx="97.8" cy="144.8" r=".41"/>
<circle cx="181.6" cy="157.5" r=".41"/>
<circle cx="194.3" cy="157.5" r=".41"/>
<circle cx="207" cy="157.5" r=".41"/>
<circle cx="233.7" cy="157.5" r=".41"/>
<circle cx="304.8" cy="149.9" r=".41"/>
<circle cx="312.4" cy="149.9" r=".41"/>
<circle cx="337.8" cy="141" r=".41"/>
<circle cx="337.8" cy="156.2" r=".41"/>
<circle cx="361.9" cy="141" r=".41"/>
<circle cx="74.9" cy="163.8" r=".41"/>
<circle cx="104.1" cy="163.8" r=".41"/>
<circle cx="128.3" cy="163.8" r=".41"/>
<circle cx="82.5" cy="207" r=".41"/>
<circle cx="107.9" cy="241.3" r=".41"/>
</g>
<text font-size="12.9" x="22.9" y="27.9">AUDIO</text>
<text font-size="7" x="320" y="237.5">peripherals</text>
<text font-size="5.2" x="23.1" y="35.8">REF: 5700-5799</text>
<g font-size="4.8">
<text x="64.8" y="48.3">PRIMARY MIC</text>
<text x="226.1" y="48.3">SECONDARY MIC (FLUENCE/ANC NOISE MIC)</text>
<text x="152.4" y="115.6">LOUDSPEAKER LEFT (TOP)</text>
<text x="284.5" y="115.6">EAR PIECE</text>
<text x="26.7" y="128.3">ROTARY VIBRATOR</text>
<text x="26.7" y="195.6">VIBRATOR DRIVER</text>
</g>
<g font-size="4.3">
<text x="31.7" y="82.5">ROUTE AS DIFF PAIR</text>
<text x="231.1" y="83.8">ROUTE AS DIFF PAIRS</text>
</g>
<text font-size="3.7" x="310" y="252.1">B</text>
<text font-size="3.6" x="94" y="199.4">DNP BY DEFAULT</text>
<g font-size="3.5">
<text x="94" y="194.3">I2C ADDR: 0X66</text>
<text x="250.2" y="228.6">DENNIS BUDNICK</text>
<text x="268" y="236.2">NATE CONNELL</text>
<text x="233.7" y="241.3">Fri Aug 30 15:05:10 2013</text>
<text x="317.9" y="252.6">8226_ref_dsda.cpm</text>
<text x="406.4" y="252.7">01</text>
</g>
<g font-size="3.3">
<text x="64.8" y="52.1">REF: 5700-5709</text>
<text x="227.3" y="52.1">REF:5750-5759</text>
<text x="152.4" y="119.4">REF:5780-5789</text>
<text x="284.5" y="119.4">REF:5790-5799</text>
<text x="27.9" y="132.1">REF DES 5100-5119</text>
</g>
<g font-size="2.9">
<text x="294.6" y="127">NOTE: TP5700 &amp; TP5701 ARE USED TO CREATE MIRROR PADS FOR SPEAKER</text>
<text x="386.1" y="262.9">PAGE 5 OF 37</text>
</g>
<text font-size="2.8" x="52.4" y="138.4">B_PLUS</text>
<g font-size="2.5">
<text x="38.1" y="10.2">8</text>
<text x="88.9" y="10.2">7</text>
<text x="139.7" y="10.2">6</text>
<text x="190.5" y="10.2">5</text>
<text x="240" y="10.2">4</text>
<text x="290.8" y="10.2">3</text>
<text x="341.6" y="10.2">2</text>
<text x="393.7" y="10.2">1</text>
<text x="8.9" y="39.4">D</text>
<text x="421.6" y="41.9">D</text>
<text x="8.9" y="99.1">C</text>
<text x="421.6" y="99.1">C</text>
<text x="8.9" y="156.2">B</text>
<text x="421.6" y="156.2">B</text>
<text x="8.9" y="217.2">A</text>
<text x="255.3" y="219.7">APPROVALS</text>
<text x="421.6" y="217.2">A</text>
<text x="336.5" y="223.5">MOBILE DEVICES</text>
<text x="231.1" y="228.6">ENGINEER:</text>
<text x="311.1" y="229.9">BLOCK TITLE:</text>
<text x="231.1" y="236.2">LAST MODIFIED BY:</text>
<text x="318.3" y="247.5">PROJECT NAME</text>
<text x="407" y="247.6">REV</text>
<text x="38.1" y="270.5">8</text>
<text x="87.6" y="270.5">7</text>
<text x="138.4" y="270.5">6</text>
<text x="189.2" y="270.5">5</text>
<text x="241.3" y="270.5">4</text>
<text x="292.1" y="270.5">3</text>
<text x="342.9" y="270.5">2</text>
<text x="395" y="270.5">1</text>
</g>
<g font-size="2.4">
<text x="33.8" y="61.7">PRI_MIC_BIAS</text>
<text x="178.6" y="61.7" transform="rotate(-90 178.6 61.7)">1</text>
<text x="230.6" y="61.7">SEC_MIC_BIAS</text>
<text x="366.5" y="63" transform="rotate(-90 366.5 63)">1</text>
<text x="372.9" y="60.5">SEC_MIC_BIAS_VDD</text>
<text x="167.2" y="71.9">4</text>
<text x="282.7" y="77" transform="rotate(-90 282.7 77)">2</text>
<text x="296.7" y="77" transform="rotate(-90 296.7 77)">2</text>
<text x="355.2" y="73.2">4</text>
<text x="79.5" y="78.2" transform="rotate(-90 79.5 78.2)">2</text>
<text x="93.5" y="78.2" transform="rotate(-90 93.5 78.2)">2</text>
<text x="176" y="86.8" transform="rotate(-90 176 86.8)">3</text>
<text x="178.6" y="86.8" transform="rotate(-90 178.6 86.8)">2</text>
<text x="289.6" y="88.9" transform="rotate(-90 289.6 88.9)">DNI</text>
<text x="364" y="88.1" transform="rotate(-90 364 88.1)">3</text>
<text x="366.5" y="88.1" transform="rotate(-90 366.5 88.1)">2</text>
<text x="73.7" y="91.4" transform="rotate(-90 73.7 91.4)">DNI</text>
<text x="86.4" y="91.4" transform="rotate(-90 86.4 91.4)">DNI</text>
<text x="275.6" y="90.2" transform="rotate(-90 275.6 90.2)">DNI</text>
<text x="79.5" y="100.8" transform="rotate(-90 79.5 100.8)">1</text>
<text x="93.5" y="100.8" transform="rotate(-90 93.5 100.8)">1</text>
<text x="282.7" y="99.5" transform="rotate(-90 282.7 99.5)">1</text>
<text x="296.7" y="99.5" transform="rotate(-90 296.7 99.5)">1</text>
<text x="304.4" y="130.3">1</text>
<text x="206.5" y="134.1" transform="rotate(-90 206.5 134.1)">2</text>
<text x="287.7" y="132.3">DNI</text>
<text x="78.6" y="140.5">VIB_POS_DRV</text>
<text x="103.7" y="139.2">2</text>
<text x="126.2" y="139.2">1</text>
<text x="248.5" y="139.2">1</text>
<text x="300.2" y="139.2">2</text>
<text x="74.4" y="148.1" transform="rotate(-90 74.4 148.1)">1</text>
<text x="206.5" y="146.5" transform="rotate(-90 206.5 146.5)">1</text>
<text x="248.5" y="148.1">1</text>
<text x="300.2" y="144.3">1</text>
<text x="361.4" y="144.3" transform="rotate(-90 361.4 144.3)">2</text>
<text x="375.4" y="144.3" transform="rotate(-90 375.4 144.3)">2</text>
<text x="115.1" y="154.1" transform="rotate(-90 115.1 154.1)">3</text>
<text x="304.4" y="153.2">1</text>
<text x="74.4" y="160.5" transform="rotate(-90 74.4 160.5)">2</text>
<text x="206.5" y="160.8" transform="rotate(-90 206.5 160.8)">2</text>
<text x="354.3" y="157.4" transform="rotate(-90 354.3 157.4)">*</text>
<text x="368.3" y="157.4" transform="rotate(-90 368.3 157.4)">*</text>
<text x="38.4" y="164.6">VIB_DRV_N</text>
<text x="361.4" y="166.8" transform="rotate(-90 361.4 166.8)">1</text>
<text x="375.4" y="166.8" transform="rotate(-90 375.4 166.8)">1</text>
<text x="79.7" y="169.7">VIB_NEG_DRV</text>
<text x="206.5" y="173.2" transform="rotate(-90 206.5 173.2)">1</text>
<text x="103" y="201.9">DNI</text>
<text x="91" y="206.5">4</text>
<text x="91" y="211.6">1</text>
<text x="118.6" y="214.1">8</text>
<text x="70.8" y="219.7">DNI</text>
<text x="91" y="216.7">2</text>
<text x="91" y="219.2">3</text>
<text x="118.6" y="219.2">7</text>
<text x="143" y="220.5">VIB_POS_DRV</text>
<text x="89.8" y="224.3">11</text>
<text x="89.8" y="226.8">10</text>
<text x="118.6" y="224.3">5</text>
<text x="143" y="225.6">VIB_NEG_DRV</text>
<text x="33.8" y="228.1">HAPTIC_TRIG</text>
<text x="91" y="231.9">9</text>
<text x="124" y="229.9">DNI</text>
<text x="84.6" y="238.8">DNI</text>
<text x="107.4" y="239.2" transform="rotate(-90 107.4 239.2)">6</text>
<text x="102.4" y="240.4" transform="rotate(-90 102.4 240.4)">12</text>
</g>
<text font-size="2.3" x="240" y="247.6">MOTOROLA CONFIDENTIAL RESTRICTED</text>
<g font-size="2.2">
<text x="35.6" y="77">PRI_MIC_IN_N</text>
<text x="36.4" y="73.2">PRI_MIC_IN_P OUT</text>
<text x="234.7" y="77">SEC_MIC_N</text>
<text x="234.8" y="74.4">SEC_MIC_P</text>
<text x="153.3" y="131.6">LDSP_L_NEG</text>
<text x="394.5" y="135.4">EAR_POS</text>
<text x="394.5" y="141.7">EAR_NEG</text>
<text x="152.2" y="158.2">LDSP_L_POS</text>
<text x="77.5" y="199.4">VREG_5P0</text>
<text x="31.5" y="212.9">MSM_RESOUT_N</text>
<text x="38.6" y="217.9">I2C3_SDA</text>
<text x="38.8" y="220.5">I2C3_SCL</text>
<text x="36" y="224.3">ACCEL_INT2</text>
<text x="36.6" y="233.2">SLEEP_CLK</text>
</g>
<g font-size="2.1">
<text x="50.1" y="61.7">IN</text>
<text x="246.9" y="61.7">IN</text>
<text x="50.6" y="77">OUT</text>
<text x="247.4" y="74.5">OUT</text>
<text x="247.4" y="77">OUT</text>
<text x="166.9" y="131.5">IN</text>
<text x="389.5" y="135.3">IN</text>
<text x="389.5" y="141.7">IN</text>
<text x="166.9" y="158.2">IN</text>
<text x="51.4" y="164.5">IN</text>
<text x="50.1" y="212.8">IN</text>
<text x="50.1" y="220.4">IN</text>
<text x="51.4" y="217.9">IO</text>
<text x="50.1" y="228">IN</text>
<text x="50.1" y="233.1">IN</text>
</g>
<text font-size="2" x="309.9" y="259.1">CAD FILE NAME:</text>
<g font-size="1.8">
<text x="264.6" y="59.3">R5753</text>
<text x="168.5" y="63.8">50009256003</text>
<text x="181.3" y="63">MK5702</text>
<text x="355.2" y="65">50009256003</text>
<text x="357.8" y="63">MK5750</text>
<text x="178.6" y="71.5" transform="rotate(-90 178.6 71.5)">POWER</text>
<text x="191.3" y="72" transform="rotate(-90 191.3 72)">C5702</text>
<text x="195.8" y="71.5" transform="rotate(-90 195.8 71.5)">18PF</text>
<text x="201.4" y="72" transform="rotate(-90 201.4 72)">C5703</text>
<text x="206" y="72" transform="rotate(-90 206 72)">100PF</text>
<text x="211.6" y="72" transform="rotate(-90 211.6 72)">C5704</text>
<text x="379.2" y="72" transform="rotate(-90 379.2 72)">C5757</text>
<text x="383.8" y="71.5" transform="rotate(-90 383.8 71.5)">18PF</text>
<text x="389.4" y="72" transform="rotate(-90 389.4 72)">C5758</text>
<text x="394" y="72" transform="rotate(-90 394 72)">100PF</text>
<text x="172.1" y="73">OUTPUT</text>
<text x="198.1" y="74.4" transform="rotate(-90 198.1 74.4)">2113944E15</text>
<text x="208.3" y="74.4" transform="rotate(-90 208.3 74.4)">2113944E23</text>
<text x="360" y="74.3">OUTPUT</text>
<text x="366.5" y="72.8" transform="rotate(-90 366.5 72.8)">POWER</text>
<text x="386.1" y="74.4" transform="rotate(-90 386.1 74.4)">2113944E15</text>
<text x="396.2" y="74.4" transform="rotate(-90 396.2 74.4)">2113944E23</text>
<text x="125.2" y="82.1" transform="rotate(-90 125.2 82.1)">C5701</text>
<text x="136.7" y="82.1" transform="rotate(-90 136.7 82.1)">C5700</text>
<text x="176.2" y="81.8" transform="rotate(-90 176.2 81.8)">GND2</text>
<text x="178.7" y="81.8" transform="rotate(-90 178.7 81.8)">GND1</text>
<text x="364.2" y="83.1" transform="rotate(-90 364.2 83.1)">GND2</text>
<text x="366.6" y="83.1" transform="rotate(-90 366.6 83.1)">GND1</text>
<text x="162.8" y="84.8">KRM0300-010080</text>
<text x="291.5" y="88.9" transform="rotate(-90 291.5 88.9)">VR5751</text>
<text x="349.4" y="86.1">KRM0300-010080</text>
<text x="75.6" y="91.4" transform="rotate(-90 75.6 91.4)">VR5700</text>
<text x="76.9" y="94" transform="rotate(-90 76.9 94)">48014054003</text>
<text x="83.8" y="95.2" transform="rotate(-90 83.8 95.2)">PESD5V0X1BSF</text>
<text x="88.3" y="91.4" transform="rotate(-90 88.3 91.4)">VR5701</text>
<text x="90.8" y="94" transform="rotate(-90 90.8 94)">48014054003</text>
<text x="97.8" y="95.2" transform="rotate(-90 97.8 95.2)">PESD5V0X1BSF</text>
<text x="180.5" y="95.6">SHORT_DOT</text>
<text x="183.3" y="91.8">E5701</text>
<text x="277.5" y="90.2" transform="rotate(-90 277.5 90.2)">VR5750</text>
<text x="280.1" y="92.7" transform="rotate(-90 280.1 92.7)">48014054003</text>
<text x="287" y="94" transform="rotate(-90 287 94)">PESD5V0X1BSF</text>
<text x="294" y="92.7" transform="rotate(-90 294 92.7)">48014054003</text>
<text x="301" y="94" transform="rotate(-90 301 94)">PESD5V0X1BSF</text>
<text x="371.3" y="95.7">E5751</text>
<text x="369.7" y="99.4">SHORT_DOT</text>
<text x="111.8" y="131.1">M5100</text>
<text x="217.7" y="129.1">L5780</text>
<text x="312.8" y="131.4">TP5700</text>
<text x="110.9" y="137.1">5971506G01</text>
<text x="111.5" y="135.1">BMR3135A</text>
<text x="174.8" y="137.2">C5780</text>
<text x="187.5" y="137.2">C5781</text>
<text x="206.8" y="136.4" transform="rotate(-90 206.8 136.4)">A2</text>
<text x="214.8" y="134.4">24003959005</text>
<text x="216.6" y="132.8">0.096 UH</text>
<text x="290.9" y="134.9">50014008001</text>
<text x="291.9" y="132.3">LS5790</text>
<text x="63.9" y="143.2">R5102</text>
<text x="108.6" y="140.3">POS</text>
<text x="119.1" y="140.3">NEG</text>
<text x="170.5" y="141">2113944E15</text>
<text x="175.7" y="138.7">18PF</text>
<text x="183.2" y="141">2113944E23</text>
<text x="187.5" y="138.7">100PF</text>
<text x="201.3" y="143.5" transform="rotate(-90 201.3 143.5)">VR5780</text>
<text x="255.5" y="140.1">M5780</text>
<text x="255.8" y="142.2">39014098002</text>
<text x="314.5" y="141">C5790</text>
<text x="314.5" y="143.3">15PF</text>
<text x="61.5" y="149.9">0613952Y66</text>
<text x="65.8" y="147.4">0</text>
<text x="77.6" y="146" transform="rotate(90 77.6 146)">NSR20F20NXT5G</text>
<text x="116" y="149.3" transform="rotate(-90 116 149.3)">MTG_TAB</text>
<text x="203.2" y="146.1" transform="rotate(-90 203.2 146.1)">48014121001</text>
<text x="206.8" y="144.8" transform="rotate(-90 206.8 144.8)">A1</text>
<text x="212.1" y="148.6" transform="rotate(-90 212.1 148.6)">ESD18VU1B-02LS</text>
<text x="231.9" y="147.4" transform="rotate(-90 231.9 147.4)">C5784</text>
<text x="236.5" y="147" transform="rotate(-90 236.5 147)">15PF</text>
<text x="238.8" y="149.3" transform="rotate(-90 238.8 149.3)">2113944E14</text>
<text x="255.5" y="149">M5781</text>
<text x="292" y="144.7" transform="rotate(-90 292 144.7)">SPKR</text>
<text x="314.5" y="144.8">2113944E14</text>
<text x="339.9" y="148.6">C5791</text>
<text x="351.3" y="148.6">C5792</text>
<text x="66.5" y="153.9">D5100</text>
<text x="87.1" y="151.1">C5108</text>
<text x="87.1" y="152.7">1 UF</text>
<text x="87.1" y="154.9">21014004001</text>
<text x="99.8" y="152.7">100PF</text>
<text x="99.8" y="154.9">2113944E23</text>
<text x="99.8" y="151.1">C5106</text>
<text x="217.7" y="155.8">L5781</text>
<text x="255.8" y="151.1">39014098002</text>
<text x="312.8" y="154.3">TP5701</text>
<text x="339.9" y="152.4">2113944E23</text>
<text x="339.9" y="150.1">100PF</text>
<text x="351.3" y="152.4">2113944E23</text>
<text x="351.3" y="150.1">100PF</text>
<text x="61.4" y="156.7">48006580002</text>
<text x="214.8" y="161">24003959005</text>
<text x="216.6" y="159.5">0.096 UH</text>
<text x="356.6" y="157.4" transform="rotate(-90 356.6 157.4)">VR5790</text>
<text x="358.8" y="160" transform="rotate(-90 358.8 160)">48014100001</text>
<text x="367" y="161.3" transform="rotate(-90 367 161.3)">UCLAMP0541Z.TNT</text>
<text x="370.5" y="157.4" transform="rotate(-90 370.5 157.4)">VR5791</text>
<text x="372.8" y="160" transform="rotate(-90 372.8 160)">48014100001</text>
<text x="381" y="161.3" transform="rotate(-90 381 161.3)">UCLAMP0541Z.TNT</text>
<text x="65.2" y="162.2">R5103</text>
<text x="67.1" y="166.5">0</text>
<text x="170.5" y="167.6">2113944E15</text>
<text x="174.8" y="163.8">C5782</text>
<text x="175.7" y="165.4">18PF</text>
<text x="183.2" y="167.6">2113944E23</text>
<text x="187.5" y="163.8">C5783</text>
<text x="187.5" y="165.4">100PF</text>
<text x="206.8" y="163.1" transform="rotate(-90 206.8 163.1)">A2</text>
<text x="62.7" y="168.9">0613952Y66</text>
<text x="117.1" y="174">2113944E23</text>
<text x="121.5" y="170.2">C5107</text>
<text x="121.5" y="171.7">100PF</text>
<text x="201.3" y="170.2" transform="rotate(-90 201.3 170.2)">VR5781</text>
<text x="203.2" y="172.7" transform="rotate(-90 203.2 172.7)">48014121001</text>
<text x="206.8" y="171.5" transform="rotate(-90 206.8 171.5)">A1</text>
<text x="212.1" y="175.3" transform="rotate(-90 212.1 175.3)">ESD18VU1B-02LS</text>
<text x="103" y="203.8">U5100</text>
<text x="95.8" y="207">VIN</text>
<text x="95.8" y="212.1">RST</text>
<text x="111.6" y="214.7">REG</text>
<text x="70.3" y="221.9">R5100</text>
<text x="95.8" y="217.2">SDA</text>
<text x="95.8" y="219.8">SCL</text>
<text x="111.7" y="219.7">POS</text>
<text x="95.8" y="224.7">VIB_EN</text>
<text x="95.8" y="227.3">H_TRIG</text>
<text x="111.6" y="224.7">NEG</text>
<text x="95.8" y="232.4">OSC</text>
<text x="124" y="231.1">C5101</text>
<text x="102.9" y="234.4" transform="rotate(-90 102.9 234.4)">GND</text>
<text x="107.9" y="234.4" transform="rotate(-90 107.9 234.4)">PGND</text>
<text x="84.6" y="241.6">10UF</text>
<text x="84.6" y="243.8">2113956B54</text>
<text x="84.6" y="240">C5100</text>
<text x="245.1" y="261.6">C</text>
</g>
<g font-size="1.7">
<text x="398.3" y="70.6" transform="rotate(-90 398.3 70.6)">C5753</text>
<text x="333.5" y="83.3" transform="rotate(-90 333.5 83.3)">C5750</text>
<text x="343.7" y="83.3" transform="rotate(-90 343.7 83.3)">C5751</text>
</g>
<g font-size="1.5">
<text x="242.6" y="251.5">THE DRAWING ON THIS PRINT AND INFORMATION</text>
<text x="242.6" y="254">THEREWITH ARE PROPRIETARY TO MOTOROLA AND</text>
<text x="243.8" y="256.5">SHALL NOT BE USED OR DISCUSSED IN WHOLE</text>
<text x="245.1" y="259.1">OR IN PART WITHOUT MOTOROLA'S CONSENT.</text>
<text x="248.9" y="261.6">COPYRIGHT, MOTOROLA. THIS DOES</text>
<text x="254" y="264.2">NOT IMPLY PUBLICATION</text>
</g>
<g font-size="1.4">
<text x="266.6" y="63.6">0</text>
<text x="216.2" y="71" transform="rotate(-90 216.2 71)">.1UF</text>
<text x="402.8" y="69.7" transform="rotate(-90 402.8 69.7)">.1UF</text>
<text x="129.8" y="81.3" transform="rotate(-90 129.8 81.3)">18PF</text>
<text x="141.2" y="81.6" transform="rotate(-90 141.2 81.6)">100PF</text>
<text x="338.1" y="82.9" transform="rotate(-90 338.1 82.9)">100PF</text>
<text x="348.2" y="82.5" transform="rotate(-90 348.2 82.5)">18PF</text>
</g>
<g font-size="1.3">
<text x="263.5" y="64.8">0613952Y66</text>
<text x="405.1" y="71.8" transform="rotate(-90 405.1 71.8)">2113946U01</text>
<text x="218.4" y="73.1" transform="rotate(-90 218.4 73.1)">2113946U01</text>
<text x="132.1" y="83.2" transform="rotate(-90 132.1 83.2)">2113944E15</text>
<text x="143.5" y="83.2" transform="rotate(-90 143.5 83.2)">2113944E23</text>
<text x="339.1" y="84.5" transform="rotate(-90 339.1 84.5)">2113944E23</text>
<text x="349.2" y="84.5" transform="rotate(-90 349.2 84.5)">2113944E15</text>
<text x="101.7" y="212.1">CAT3211MU-T3</text>
<text x="103" y="213.3">5188160Y16</text>
<text x="69.2" y="227.3">0613952Y66</text>
<text x="72.3" y="226.2">0</text>
<text x="124" y="232.7">1 UF</text>
<text x="124" y="234.9">21014004001</text>
</g>
</svg>
